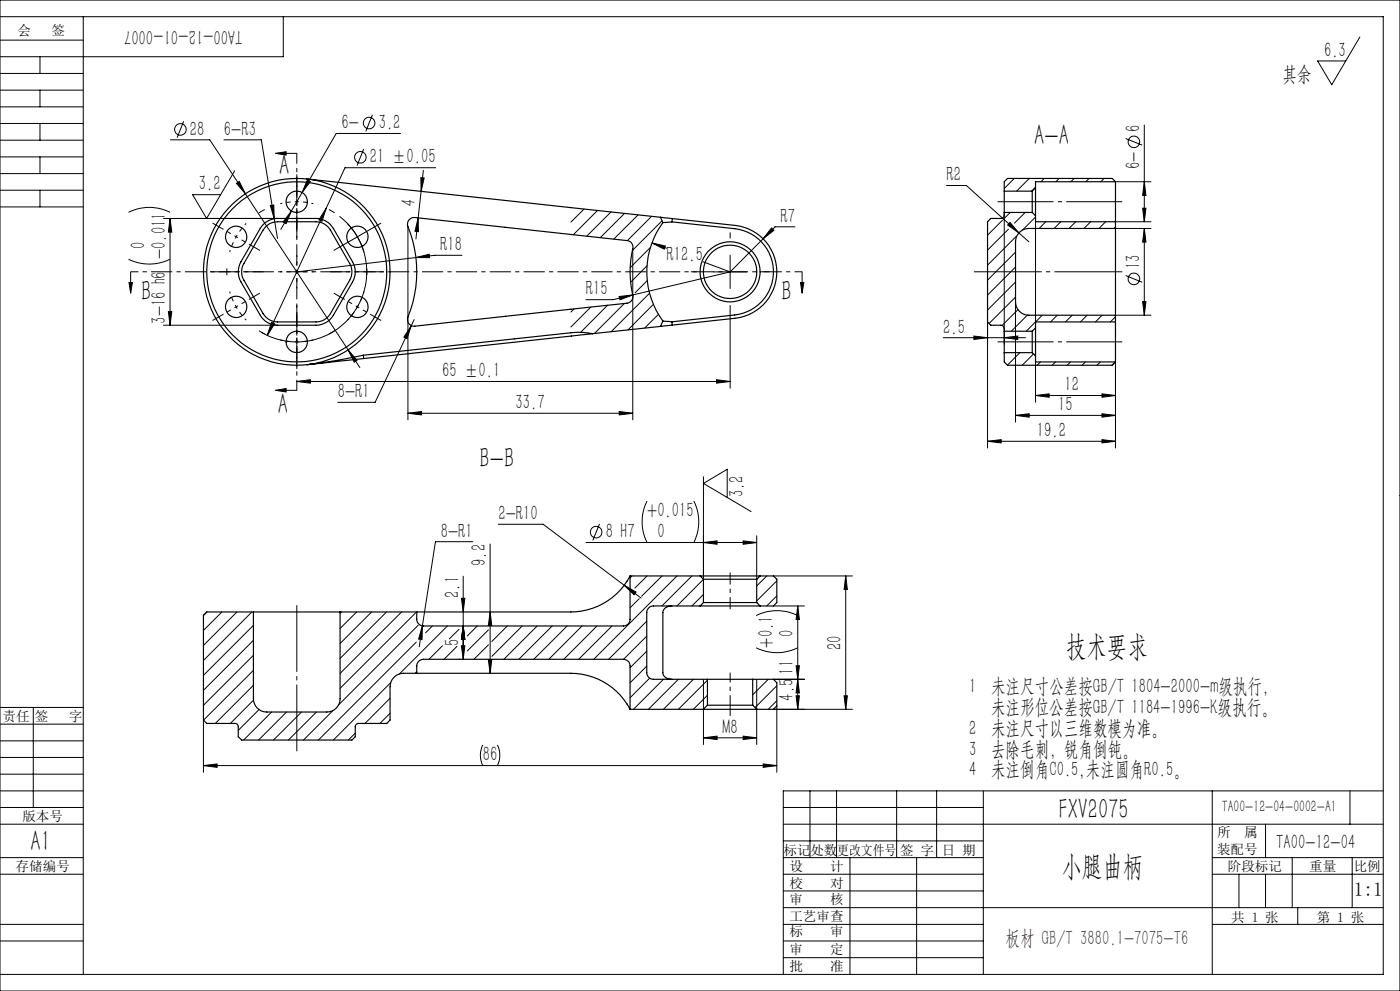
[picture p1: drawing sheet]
<svg xmlns="http://www.w3.org/2000/svg" width="420mm" height="297mm" viewBox="0 0 420 297" stroke-linecap="round" stroke-linejoin="round" font-family="sans-serif">
<g fill="none" stroke="#000" stroke-width=".3">
<path d="M0 0h420v297h-420zM0 12h25M0 5h415v287h-415M12 17v5M25 5v287M85 5v12h-85M408 11.1l-8.5 14.3-4.2-7.1h8.4M0 22h25M0 27h25M0 32h25M0 37h25M12 27v5"/>
<path d="M12 37v5M55.1 36.3l-2 5M111.7 34.4l-2 5M343.3 37.5v29M0 42h25M0 47h25M0 52h25M0 57h25M12 47v5M12 57v5M51.1 41.9h11.8l41.5 62.9M67.2 41.9h11.2l3.9 23.6"/>
<path d="M70.4 51.2l-8.4 14.3-4.2-7.2h8.4M70.9 55l.9-.6 1.8 3.7zM82.7 46l3.1-.5v1zM82.7 46h6.3M92.2 53.9l.9 .5-2.5 3.3zM109.1 44.7l-2 4.9M120.2 40h-19.3l-16.7 28.8M126.3 53.2l.9 .1-.9 4.1zM126.3 57.4l-.9 7.9M127 51l-.7 6.4M130.7 50.3h-27.2l-5.6 12.1M284 55.6h5.9l15.8 14.2"/>
<path d="M304.3 53.5l-3 3M308.8 53.5l-3.8 3.8M310.7 56.1l-1.2 1.2M313.3 53.5l-1 1M317.7 53.5l-.9 1M322.3 53.5l-1.1 1M326.7 53.5l-1 1M331.2 53.5l-1 1M334.6 54.5h10.7M337.7 41.5l5 2M343.3 54.5l.5 4.1h-1zM0 62h25"/>
<path d="M38.6 77.7a13.8 13.8 0 0 0 12.4 0M38.6 63.6a13.8 13.8 0 0 1 12.4 0M49 65.5h34.3M51 65.5v32M51 65.5l.5 4.1h-1zM81.1 61.6l1-.1 .2 4zM82.3 65.5l1 6M87.4 63.2l-1.6 3.8-.9-.5zM97.9 62.4l-1.3 3.9-.9-.4zM97.9 62.4l-17.7 38.1M101.8 64.8a21 21 0 0 1 4.6 28.4 21 21 0 0 1-28 6.4M104.2 67a21 21 0 0 1 5 8.6"/>
<path d="M111.5 68.5l-8.6 5M122.4 67.9v57.9M124.8 77.2l4-1 .1 1zM124.8 77.2l-35.8 4.3M125.4 65.3l.1 4.1-1-.1zM125.4 65.3l-.6 6.3M138.6 76.5h-8.1l-5.7 .7M175.2 62.6l-3.9 4M179.2 63.1l-7.2 7.2M183.3 63.5l-7.3 7.3M187.4 64l-7.3 7.2M189.8 74.5v51.3"/>
<path d="M191.4 64.4l-7.2 7.2M194.1 79.7l-4.9 4.9M195.1 74.2l-6 6M195.5 64.8l-7.3 7.3M195.6 72.8l4 .9-.4 1zM195.6 72.8l4.4 1.6M198.6 66.2l-8.9 8.9M210.9 78.5l8.1 3M219 76.5v10M228.9 71.6l-9.9 9.9M231.5 68.3l.7 .7-3.3 2.6zM238.5 68h-6l-3.6 3.6"/>
<path d="M300.7 66l-4.4 4.5M301.3 63.7v39.5M302.5 68.7l-6.2 6.3M303 66.7l2.7 3.1-3.4-2.4zM303.1 63.7l-1.7 1.6M304.7 75.6l-8.4 8.4M304.9 70.8l-8.6 8.7M305.7 69.8l2.9 2.7M307.6 63.7l-3.3 3.2M310.7 66.5v54M310.7 65l-3.9 3.9M313.7 66.5l-2 2"/>
<path d="M318.2 66.5l-2 2M322.7 66.5l-2 2M327.2 66.5l-2 2M331.7 66.5l-2 2M334.6 66.5h10.7M334.6 68.5h10.7M334.6 68l-.4 .5M342.8 62.4h1l-.5 4.1zM343.3 68.5v26M343.3 68.5l.5 4.1h-1zM38.7 84.7h1l-.5 3.1zM39.2 81.5v6.3"/>
<path d="M49 97.5h34.3M50.5 93.4h1l-.5 4.1zM81.5 96.6l.9 .4-2.2 3.5zM123.4 97.6l-1.3 3.9-.9-.5zM124.2 95.8l-11.7 24.8h-11.2M172.2 92.6l-.9 .9M177.2 92l-5.9 6M182.3 91.5l-8.1 8.1M185.7 88.9l4.1-.5-3.8 1.4zM187.3 90.9l-9 9.1M194.2 84.1l-3.7 3.6M194.9 87.9l-11.6 11.5"/>
<path d="M196 91.2l-7.6 7.7M197.5 94.2l-4.1 4.1M214 81.5h10M219 81.5l-35.1 8.3h-8.1M219 93.3v23M240.1 84.7h1.1l-.6 3.1zM240.6 81.5v6.3M296.3 96.5v37.8M304.7 90.5v36M304.7 80l-8.4 8.4M304.7 84.5l-8.4 8.4M304.7 89l-8 7.9"/>
<path d="M305.4 92.8l-4.8 4.7M308.2 94.4l-4.8 4.9M310.7 96.5l-2.8 2.8M312.7 94.5l-2 2M317.2 94.5l-2 2M321.7 94.5l-2 2M326.1 94.5l-2 2M330.6 94.5l-2 2M334.6 94.5h10.7M334.6 96.5v37.8M334.6 94.9l-1.5 1.6M337.7 82.6l5 2"/>
<path d="M342.8 90.4h1l-.5 4.1zM82.7 117l3.1-.6v1.1zM82.7 117h6.3M89 114.3l4.1-.5v1zM89 114.3h130M104.4 104.8l2.7 3.2-.8 .5zM104.4 104.8l3.6 5.3M214.9 113.8l4.1 .5-4.1 .5zM283 101.2h24.6M292.2 100.7l4.1 .5-4.1 .5zM301.3 101.2l4-.5v1zM301.5 105.7l-.2 .2"/>
<path d="M306 105.7l-3.8 3.7M310.1 106.1l-3.4 3.4M310.7 118.5l4-.5v1.1zM310.7 118.5h23.9M312.1 108.5l-1 1M316.7 108.5l-1.1 1M321.1 108.5l-1 1M325.6 108.5l-1 1M330.1 108.5l-1 1M330.6 118l4 .5-4 .6zM334.6 108.5l-1 1M122.4 123.9l4.1-.6v1.1z"/>
<path d="M122.4 123.9h67.4M185.8 123.3l4 .6-4 .5zM296.3 132.3l4.1-.5v.9zM296.3 132.3h38.3M304.7 124.5l4.1-.5v1zM304.7 124.5h29.9M330.6 131.8l4 .5-4 .4zM330.6 124l4 .5-4 .5zM149.5 157.1h13.4l24.4 18.3M179.8 157l-2 5M194.1 150.1a14.1 14.1 0 0 0 0 12.5M208.1 150.1a13.8 13.8 0 0 1 0 12.5"/>
<path d="M211 142.9v30.7l-7.9 8M218.2 149.1v-8.5l-7.2 4.3 14.3 8.4M138.4 179.3h1.1l-.5 4.1zM139 172.7v24.9M141.9 162.3h-11.3l-3.9 25.3M147 163.1v38.7M175.8 162.6h51.2M187.3 175.4l3.5 2-.6 .9zM187.3 175.4l5 3.8M189.6 172.6l-.6 .6M191.8 179.4l-2.8 2.8M194.1 172.6l-3.6 3.6"/>
<path d="M198.6 172.6l-6.1 6.1M203.1 172.6l-25 25M207.6 172.6l-9 9M211 178.1l-3.4 3.5M211 162.6l4.1-.5v1zM223 162.1l4 .5-4 .5zM227 160.6v13M230 172.6l-3 3M232 172.6h23.7M233 174.1l-6 6M233 178.6l-3 3M253.7 172.6l.5 4.1h-1z"/>
<path d="M253.7 172.6v40M62.1 183.4l-1.1 1.1M66.6 183.4l-5.6 5.5M71.1 183.4l-10.1 10M75.6 183.4l-14.6 14.5M76 187.4l-15 15M76 191.9l-15 15M76 196.4l-15 15M102.5 183.4l-.5 .5M107 183.4l-5 4.9M111.5 183.4l-9.5 9.5M116 183.4l-14 13.9"/>
<path d="M120.5 183.4l-18.5 18.4M124.9 192.4l-29.4 29.4M125 183.4l-23 22.9M125.5 187.4l-23.9 23.9M126.7 187.6l-.1 4.1-1-.2zM126.7 187.6l-.9 6.2M129.7 187.6l-2 2M132.8 193.5l-4.1 4.1M134.2 187.6l-14.4 14.4M137.1 193.7l-3.9 3.9M137.7 197.6h.1M137.7 188.6l-2.9 2.9"/>
<path d="M138.4 193.5h1.1l-.5 4.1zM139 187.6l.5 4.1h-1.1zM143.2 187.6l-3 3M146.5 197.7h1l-.5 4.1zM146.5 193.2l-4.3 4.4M146.5 188.8l-6.3 6.3M147 183.4l.5 4.1h-1zM152.2 187.6l-4.7 4.7M156.7 187.6l-9.1 9.1M161.1 187.6l-9.9 10M165.7 187.6l-10.1 10M170.1 187.6l-10 10"/>
<path d="M174.6 187.6l-10 10M179.1 187.6l-10 10M183.6 187.6l-10 10M194 190.6l-6.9 7M194 186.2l-11.4 11.4M194 195.2l-5 4.9M194 199.6l-5 5M226.9 194.1a13.7 13.7 0 0 0 12.4 0M226.9 184.5a13.7 13.7 0 0 1 12.4 0M232 181.6h9.3M238.8 199.5h1l-.5 4.1zM239.3 181.6l.5 4.1h-1z"/>
<path d="M239.3 181.6v31M0 212h25M0 217h25M10 212v30M61 215.8v15.7M76 200.9l-14.9 14.9M76 205.4l-11.4 11.4M76.1 209.8l-7 7M77.7 212.7l-6.2 6.2M81.5 213.4l-8.4 8.4M86 213.4l-8.4 8.4M90.5 213.4l-8.4 8.4"/>
<path d="M94.9 213.4l-8.4 8.4M99.9 212.9l-8.8 8.9M106.6 219.7l-2.1 2.1M117 209.3l-7.5 7.5M117 213.8l-3 3M117.2 204.6l-17.2 17.2M125 201.3l-.5 .5M194.9 203.2l-5.9 5.9M199 203.6l-9 9M203.5 203.6l-9 9M208 203.6l-9 9M211 203.6v19.5"/>
<path d="M212.2 203.9l-8.7 8.7M212.2 208.4l-4.2 4.2M226 203.6l-.2 .2M227 203.6v19.5M230.5 203.6l-4.7 4.6M232 212.6h23.7M232 203.6h9.3M233 205.5l-6.5 6.6M233 210l-2.5 2.6M233 211.6v19.9M238.8 208.5h1l-.5 4.1zM239.3 203.6l.5 4.1h-1z"/>
<path d="M253.2 208.5h1l-.5 4.1zM0 227h25M0 222h25M0 237h25M0 232h25M61 229.4l4.1-.5v1.1zM61 229.4h172M144.9 223.3a6.8 6.8 0 0 0 0 6.1M149.2 223.3a7.1 7.1 0 0 1 0 6.1M211 221.1l4.1-.5v1zM211 221.1h16M223 220.6l4 .5-4 .5z"/>
<path d="M229 228.9l4 .5-4 .6zM243 237v20M251 237v20M269 237v20M281 237v20M295 237v55M363.7 237v55M405 237v10M415 237h-180v55M0 247h25M0 257h25M0 242h25"/>
<path d="M235 257h60M235 252h60M235 247h180M235 242h60M255 257v35M275 257v35M363.7 257h51.3M379.7 247v10M387.7 257v15M405.7 257v15M0 277h25M0 262h25"/>
<path d="M235 272h180M235 277h60M235 267h60M235 262h60M363.7 277h51.3M363.7 262h51.3M371.7 262v10M379.7 262v10M389.3 272v5M0 282h25M235 282h60M235 287h60"/>
<circle cx="54.1" cy="38.8" r="1.73"/>
<circle cx="110.7" cy="36.9" r="1.73"/>
<circle cx="108.1" cy="47.1" r="1.74"/>
<circle cx="340.2" cy="42.5" r="1.73"/>
<circle cx="340.2" cy="83.6" r="1.73"/>
<circle cx="178.8" cy="159.5" r="1.74"/>
</g>
<g fill="none" stroke="#000" stroke-width=".35">
<path d="M92 53.6l106.2 11.5M301.3 57.3v6.4M301.3 57.3h8.4M309.7 57.3v6.4M310.7 56.3v8.4M310.7 56.3l-1 1M334.6 54.5v12M334.6 54.5l-.9-1h-31.4l-1 1v2.8M334.6 54.5h-23.9v1.8M79 67.2l1.3-.9 2.2-.8h12.3a6.1 6.1 0 0 1 5.2 3l5.8 10a6 6 0 0 1 0 6l-5.8 10a6.1 6.1 0 0 1-5.2 3h-11.5a6 6 0 0 1-5.2-3l-5.8-10a6 6 0 0 1 0-6l5.8-10zM79.7 67.9l1.7-1.1 1.9-.3h11.5a5 5 0 0 1 4.3 2.5l5.8 10a4.9 4.9 0 0 1 0 5l-5.8 10a5 5 0 0 1-4.3 2.5h-11.5a5 5 0 0 1-4.4-2.5l-5.7-10a4.9 4.9 0 0 1 0-5l5.7-10zM122.6 66a1.98 1.98 0 0 1 1.9-.8l63.6 6.9a1.98 1.98 0 0 1 1.7 2.4 34.8 34.8 0 0 0 .1 14.7l-.6 1.1-1.2 .6-63.6 6.9a1.99 1.99 0 0 1-2.1-2.8 36.3 36.3 0 0 0-.2-27.6z"/>
<path d="M198.2 65.1l.7 1.6M198.2 65.1l3.5 .4M198.9 66.7a25 25 0 0 0 0 29.5M201.6 66.5l-2.7 .2M201.6 66.5l18.8 2a13 13 0 0 1 11.6 13 13 13 0 0 1-11.6 12.9l-18.8 2M201.7 65.5l18.8 2.1a14 14 0 0 1 12.5 13.9 14 14 0 0 1-12.5 13.9l-18.8 2M201.7 65.5l-.1 1M301.3 63.7v.8a1.02 1.02 0 0 1-1.1 1h-2.9l-1 1v30l1 1h2.9a1.02 1.02 0 0 1 1.1 1v.8M301.3 63.7h8.4M309.7 63.7l1 1M310.7 64.7v1.8h23.9M334.6 68.5h-26a4 4 0 0 0-3.9 4v18a4 4 0 0 0 3.9 4h26"/>
<path d="M334.6 68.5v26M334.6 66.5v2M198.2 97.8l-20.4 2.2M198.9 96.2l-.7 1.6M198.9 96.2l2.7 .2M201.6 96.4l.1 1M201.7 97.4l-3.5 .4M301.3 99.3v6.4M301.3 99.3h8.4M309.7 99.3v6.4M310.7 98.3v8.4M310.7 98.3l-1 1"/>
<path d="M334.6 96.5v12M334.6 96.5h-23.9v1.8M334.6 94.5v2M92.5 109.3h-.5M109 106.5l-8.8 1.7-7.6 1.1M109 106.5l.1 1M109.1 107.5l-16.5 1.8M177.8 100a20.2 20.2 0 0 0-6.5-.3l-62.3 6.8M177.8 100l-68.7 7.5M301.3 105.7v2.8l1 1h31.4l.9-1M301.3 105.7h8.4M309.7 105.7l1 1"/>
<path d="M310.7 106.7v1.8h23.9M189 172.6v13a1.99 1.99 0 0 1-2 2h-60a2.05 2.05 0 0 1-2-2v-2.2M189 172.6a20 20 0 0 1-17.7 10.8h-69.3M189 172.6h21M210 172.6h18M210 172.6l1 1M211 173.6h16M211 173.6v7M227 173.6v7M228 172.6l-1 1M228 172.6h4l1 1v7l-1 1h-4M76 183.4h-14l-1 1v31.4l1 1h8.5a.96 .96 0 0 1 1 1v3l1 1h33.1l1-1v-3a.96 .96 0 0 1 1-1h8.4l1-1v-10a4.1 4.1 0 0 1 4-4h50.3a20 20 0 0 1 17.7 10.8"/>
<path d="M76 183.4v26a4 4 0 0 0 4 4h18a4 4 0 0 0 4-4v-26M76 183.4h26M201.6 181.6a2.3 2.3 0 0 0-2.7 2v18.4a2.51 2.51 0 0 0 2.7 1.6M210 181.6h-14a1.99 1.99 0 0 0-2 2v18a1.99 1.99 0 0 0 2 2h16.2M210 181.6h18M211 180.6h16M211 180.6l-1 1M227 180.6l1 1M125 201.8v-2.2a2.05 2.05 0 0 1 2-2h60a1.99 1.99 0 0 1 2 2v13M189 212.6h22M211 212.6h16.1M212.2 211.3h13.6"/>
<path d="M212.2 203.6h13.6M212.2 203.6v7.7M212.2 211.3l-1.2 1.3M225.8 203.6h6.2l1 1v7l-1 1h-4.9M225.8 203.6v7.7M225.8 211.3l1.3 1.3"/>
<circle cx="70.9" cy="71" r="3.2"/>
<circle cx="89" cy="60.5" r="3.2"/>
<circle cx="107.2" cy="71" r="3.2"/>
<circle cx="70.9" cy="92" r="3.2"/>
<circle cx="89" cy="81.5" r="28"/>
<circle cx="89" cy="81.5" r="27"/>
<circle cx="107.2" cy="92" r="3.2"/>
<circle cx="219" cy="81.5" r="8"/>
<circle cx="219" cy="81.5" r="9"/>
<circle cx="89" cy="102.5" r="3.2"/>
</g>
<g fill="none" stroke="#000" stroke-width=".3" stroke-dasharray="30.5 1.3 1.3 1.3" stroke-dashoffset="29.9" stroke-linecap="butt">
<path d="M70.9 71l-2 4.5M70.9 71l2.9-4M70.9 71l-4.4-2.5M70.9 71l4.3 2.5M89 60.5l-4.9 .5M89 60.5l5 .5M89 60.5v-5M89 60.5v5M70.9 92l2.9 3.9M70.9 92l-2-4.6M70.9 92l-4.4 2.5M70.9 92l4.3-2.5"/>
<path d="M89 81.5v-5M89 81.5h-5M89 81.5v5M89 81.5h5M107.2 92l2-4.6M107.2 92l-3 3.9M107.2 92l4.4 2.5M107.2 92l-4.3-2.5M89 102.5l5-.6M89 102.5l-4.9-.6M89 102.5v5M89 102.5v-5"/>
</g>
<g fill="none" stroke="#000" stroke-width=".3" stroke-dasharray="30.5 1.3 1.3 1.3" stroke-linecap="butt">
<path d="M89 55.5v-3.2M66.5 68.5l-2.7-1.6M75.2 73.5l2.8 1.6M79.4 62.8l-1.7 1M89 65.5v3.2M100.4 63.8l-1.7-1M102.9 73.5l-2.8 1.6M111.6 68.5l2.7-1.6M219 71.5v-1.8M66.5 94.5l-2.7 1.6M68.1 80.5v1.9M75.2 89.5l2.8-1.6"/>
<path d="M77.7 99.1l1.7 1M89 97.5v-3.2M102.9 89.5l-2.8-1.6M110 82.4v-1.9M111.6 94.5l2.7 1.6M209 81.5h-1.8M219 91.5v1.8M229 81.5h1.8M89 107.5v3.2M98.7 100.1l1.7-1M219 214.6v-3.3"/>
</g>
<path d="M89 46v71" fill="none" stroke="#000" stroke-width=".3" stroke-dasharray="6.3 1.3 1.3 1.3" stroke-dashoffset="3.2" stroke-linecap="butt"/>
<path d="M240.7 81.5h-201.5" fill="none" stroke="#000" stroke-width=".3" stroke-dasharray="6.3 1.3 1.3 1.3" stroke-dashoffset="4.1" stroke-linecap="butt"/>
<path d="M299.3 60.5h37.4M299.3 102.5h37.4" fill="none" stroke="#000" stroke-width=".3" stroke-dasharray="30.5 1.3 1.3 1.3" stroke-dashoffset="13.7" stroke-linecap="butt"/>
<path d="M292.2 81.5h44.5" fill="none" stroke="#000" stroke-width=".3" stroke-dasharray="30.5 1.3 1.3 1.3" stroke-dashoffset="10.1" stroke-linecap="butt"/>
<path d="M219 171.6v11" fill="none" stroke="#000" stroke-width=".3" stroke-dasharray="30.5 1.3 1.3 1.3" stroke-dashoffset="26.9" stroke-linecap="butt"/>
<path d="M219 201.6v9.7" fill="none" stroke="#000" stroke-width=".3" stroke-dasharray="30.5 1.3 1.3 1.3" stroke-dashoffset="27.5" stroke-linecap="butt"/>
<path d="M89 225.2v-43.8" fill="none" stroke="#000" stroke-width=".3" stroke-dasharray="30.5 1.3 1.3 1.3" stroke-dashoffset="10.5" stroke-linecap="butt"/>
<path d="M89 71.5v-16M79 81.5h-16M89 91.5v16M99 81.5h16" fill="none" stroke="#000" stroke-width=".3" stroke-dasharray="30.5 1.3 1.3 1.3" stroke-dashoffset="24.4" stroke-linecap="butt"/>
<g fill="#000">
<path d="M82.7 46l3.1-.5v1zM82.7 117l3.1-.6v1.1z"/>
<path d="M51 65.5l.5 4.1h-1zM50.5 93.4h1l-.5 4.1zM343.3 54.5l.5 4.1h-1zM342.8 62.4h1l-.5 4.1zM343.3 68.5l.5 4.1h-1zM342.8 90.4h1l-.5 4.1zM139 187.6l.5 4.1h-1.1zM138.4 193.5h1.1l-.5 4.1zM239.3 181.6l.5 4.1h-1zM238.8 199.5h1l-.5 4.1zM239.3 203.6l.5 4.1h-1zM238.8 208.5h1l-.5 4.1zM147 183.4l.5 4.1h-1zM146.5 197.7h1l-.5 4.1zM138.4 179.3h1.1l-.5 4.1zM139 187.6l.5 4.1h-1.1z"/>
<path d="M87.4 63.2l-2.5 3.3 .9 .5zM92.2 53.9l-1.6 3.8 2.5-3.3zM195.6 72.8l3.6 1.9 .4-1zM231.5 68.3l-2.6 3.3 3.3-2.6zM124.8 77.2h4.1l-.1-1zM185.7 88.9l.3 .9 3.8-1.4zM81.5 96.6l-1.3 3.9 2.2-3.5zM97.9 62.4l-2.2 3.5 .9 .4zM122.4 123.9l4.1-.6v1.1zM185.8 123.3l4 .6-4 .5zM123.4 97.6l-2.2 3.4 .9 .5zM104.4 104.8l1.9 3.7 .8-.5zM70.9 55l2.7 3.1-1.8-3.7zM81.1 61.6l1.2 3.9-.2-4zM292.2 100.7l4.1 .5-4.1 .5zM301.3 101.2l4-.5v1zM296.3 132.3l4.1-.5v.9zM330.6 131.8l4 .5-4 .4zM310.7 118.5l4-.5v1.1zM330.6 118l4 .5-4 .6zM304.7 124.5l4.1-.5v1zM330.6 124l4 .5-4 .5zM303 66.7l-.7 .7 3.4 2.4zM211 162.6l4.1-.5v1zM223 162.1l4 .5-4 .5zM211 221.1l4.1-.5v1zM223 220.6l4 .5-4 .5zM187.3 175.4l2.9 2.9 .6-.9zM126.7 187.6l-1.1 3.9 1 .2z"/>
<path d="M125.4 65.3l.1 4.1-1-.1zM126.3 53.2l.9 .1-.9 4.1z"/>
<path d="M240.1 84.7h1.1l-.6 3.1zM38.7 84.7h1l-.5 3.1z"/>
<path d="M214.9 113.8l4.1 .5-4.1 .5zM89 114.3l4.1-.5v1z"/>
<path d="M253.7 172.6l.5 4.1h-1zM253.2 208.5h1l-.5 4.1z"/>
<path d="M61 229.4l4.1-.5v1.1zM229 228.9l4 .5-4 .6z"/>
</g>
<g font-size="8.8">
<text x="310.3" y="43.4">A-A</text>
<text x="83.7" y="52.5">A</text>
<text x="42.4" y="90.2">B</text>
<text x="234.4" y="90.2">B</text>
<text x="83.3" y="124.2">A</text>
<text x="143.9" y="140.3">B-B</text>
<text x="319.8" y="196.6">技术要求</text>
<text x="317.5" y="245.6">FXV2075</text>
<text x="9.1" y="255.1">A1</text>
<text x="318.5" y="262.6">小腿曲柄</text>
</g>
<g font-size="6.3">
<text x="72.8" y="9" transform="rotate(-180 72.8 9)">TA00-12-01-0007</text>
<text x="397.2" y="17">6.3</text>
<text x="384.8" y="24.1">其余</text>
<text x="57" y="40.6">28</text>
<text x="67.2" y="40.6">6-R3</text>
<text x="102.5" y="38.7">6-</text>
<text x="113.6" y="38.7">3.2</text>
<text x="342.1" y="39.6" transform="rotate(-90 342.1 39.6)">6</text>
<text x="111" y="49">21 ±0.05</text>
<text x="342.1" y="50.8" transform="rotate(-90 342.1 50.8)">6-</text>
<text x="59.7" y="57.1">3.2</text>
<text x="284" y="54.3">R2</text>
<text x="124.6" y="62.1" transform="rotate(-84 124.6 62.1)">4</text>
<text x="234.1" y="66.7">R7</text>
<text x="43.6" y="74.6" transform="rotate(-90 43.6 74.6)">0</text>
<text x="49.8" y="77.7" transform="rotate(-90 49.8 77.7)">-0.011</text>
<text x="132.1" y="75.3">R18</text>
<text x="200" y="78.3">R12.5</text>
<text x="342.1" y="80.7" transform="rotate(-90 342.1 80.7)">13</text>
<text x="175.8" y="88.5">R15</text>
<text x="49.8" y="97" transform="rotate(-90 49.8 97)">3-16 h6</text>
<text x="283" y="100">2.5</text>
<text x="132.6" y="113.1">65 ±0.1</text>
<text x="101.3" y="119.3">8-R1</text>
<text x="319.3" y="117.3">12</text>
<text x="154.7" y="122.6">33.7</text>
<text x="317.5" y="123.2">15</text>
<text x="311.1" y="131">19.2</text>
<text x="223.1" y="149.1" transform="rotate(-90 223.1 149.1)">3.2</text>
<text x="149.5" y="155.9">2-R10</text>
<text x="194.1" y="155.1">+0.015</text>
<text x="132.2" y="161.1">8-R1</text>
<text x="181.7" y="161.3">8 H7</text>
<text x="197.2" y="161.3">0</text>
<text x="145.8" y="169.6" transform="rotate(-90 145.8 169.6)">9.2</text>
<text x="137.7" y="179.2" transform="rotate(-90 137.7 179.2)">2.1</text>
<text x="238.1" y="191" transform="rotate(-90 238.1 191)">0</text>
<text x="137.7" y="193.7" transform="rotate(-90 137.7 193.7)">5</text>
<text x="231.8" y="194.1" transform="rotate(-90 231.8 194.1)">+0.1</text>
<text x="252.5" y="194.8" transform="rotate(-90 252.5 194.8)">20</text>
<text x="238.1" y="202.2" transform="rotate(-90 238.1 202.2)">11</text>
<text x="290.7" y="207.8">1 未注尺寸公差按GB/T 1804-2000-m级执行，</text>
<text x="238.1" y="210" transform="rotate(-90 238.1 210)">4.5</text>
<text x="297.3" y="214">未注形位公差按GB/T 1184-1996-K级执行。</text>
<text x="216.8" y="219.9">M8</text>
<text x="290.7" y="220.3">2 未注尺寸以三维数模为准。</text>
<text x="290.7" y="226.5">3 去除毛刺，锐角倒钝。</text>
<text x="144.9" y="228.2">86</text>
<text x="290.7" y="232.7">4 未注倒角C0.5,未注圆角R0.5。</text>
<text x="382.9" y="254.4">TA00-12-04</text>
</g>
<text font-size="6.3" fill="#400040" x="301.6" y="283.3">板材 GB/T 3880.1-7075-T6</text>
<text font-size="5.8" x="406.1" y="268.4">1:1</text>
<text font-size="5" x="366.6" y="243.4">TA00-12-04-0002-A1</text>
<g font-size="4.1">
<text x="5.3" y="10.6">会</text>
<text x="15.4" y="10.6">签</text>
<text x=".8" y="216.1">责任</text>
<text x="10.4" y="216.1">签</text>
<text x="20.6" y="216.1">字</text>
<text x="6.7" y="246.1">版本号</text>
<text x="365.1" y="251">所</text>
<text x="373.3" y="251">属</text>
<text x="235.1" y="256.1">标记</text>
<text x="243.1" y="256.1">处数</text>
<text x="251.2" y="256.1">更改文件号</text>
<text x="270" y="256.1">签 字</text>
<text x="282.6" y="256.1">日 期</text>
<text x="365.1" y="256">装配号</text>
<text x="4.7" y="261.1">存储编号</text>
<text x="236.8" y="260.9">设</text>
<text x="249" y="260.9">计</text>
<text x="368.4" y="260.9">阶段标记</text>
<text x="392.7" y="260.9">重量</text>
<text x="406.1" y="260.9">比例</text>
<text x="236.8" y="266.1">校</text>
<text x="249" y="266.1">对</text>
<text x="236.8" y="270.9">审</text>
<text x="249" y="270.9">核</text>
<text x="236.8" y="276.1">工艺审查</text>
<text x="236.8" y="280.7">标</text>
<text x="249" y="280.7">审</text>
<text x="369.4" y="276.4">共 1 张</text>
<text x="395" y="276.4">第 1 张</text>
<text x="236.8" y="286">审</text>
<text x="249" y="286">定</text>
<text x="236.8" y="291">批</text>
<text x="249" y="291">准</text>
</g>
</svg>
